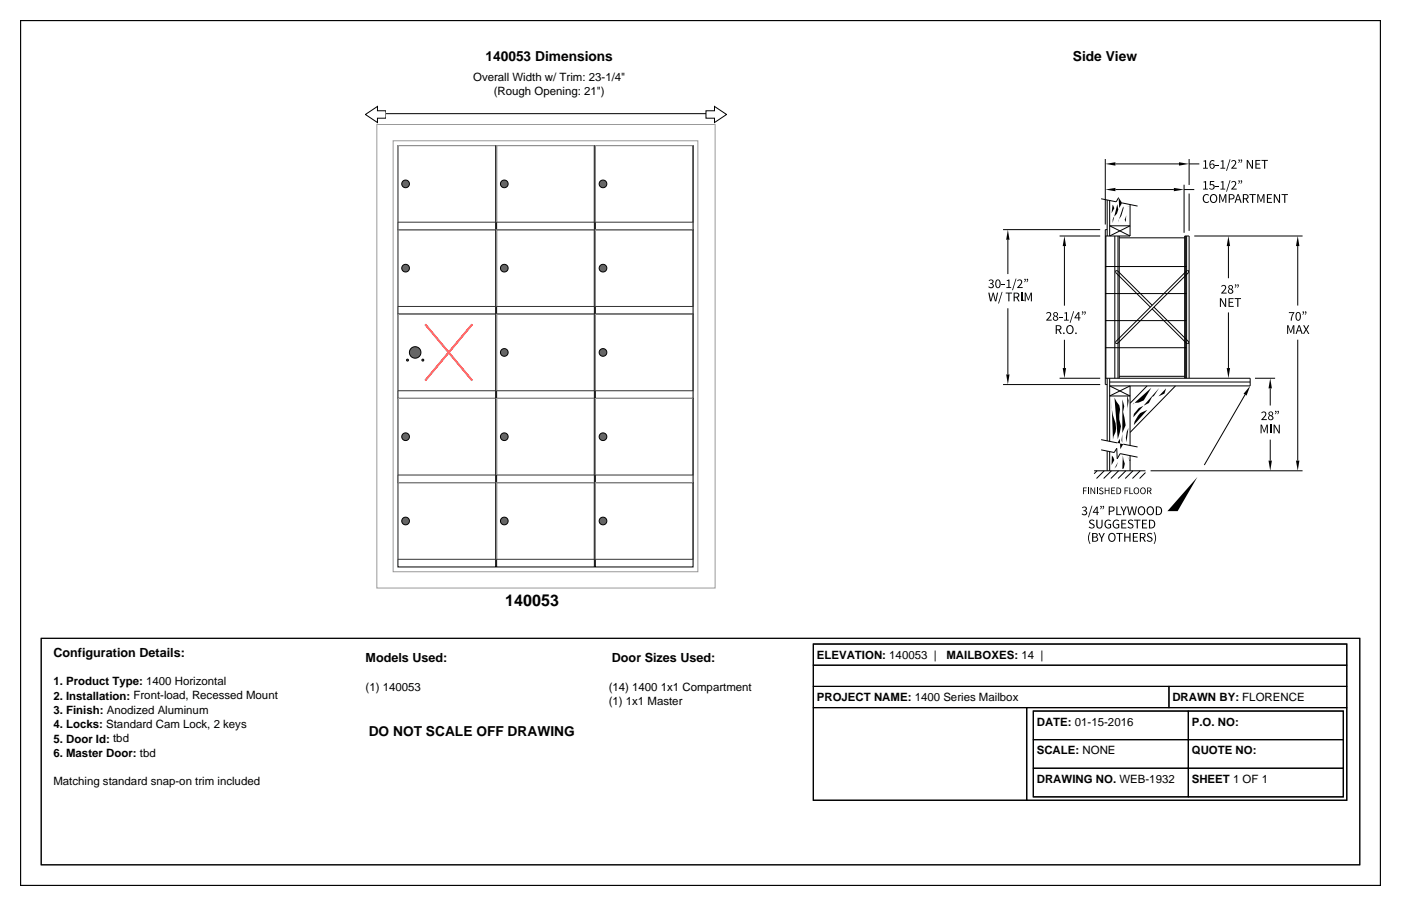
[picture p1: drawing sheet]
<svg xmlns="http://www.w3.org/2000/svg" width="432mm" height="279mm" viewBox="0 0 432 279" stroke-linecap="round" stroke-linejoin="round" font-family="sans-serif">
<path d="M12.7 196.8h406.4v69.9h-406.4z" fill="none" stroke="#000" stroke-width=".31"/>
<g fill="none" stroke="#000" stroke-width=".35">
<path d="M6.3 6.4h419.1v266.6h-419.1zM250.7 198.6h164.4v48.2h-164.4zM250.7 198.6h164.4v6.6h-164.4zM250.7 218.2h65.7v28.6h-65.7zM250.7 211.7h109.6v6.5h-109.6zM250.7 205.2h164.4v6.5h-164.4zM316.4 218.2h98.7v28.6h-98.7zM318.5 219.3h95.5v26.4h-95.5zM318.5 219.3h47.8v8.8h-47.8zM360.3 211.7h54.8v6.5h-54.8zM366.3 219.3h47.7v8.8h-47.7zM318.5 236.9h47.8v8.8h-47.8z"/>
<path d="M318.5 228.1h47.8v8.8h-47.8zM366.3 236.9h47.7v8.8h-47.7zM366.3 228.1h47.7v8.8h-47.7z"/>
</g>
<g fill="#fff" stroke="#000" stroke-width=".31">
<path d="M112.6 35.3l3.7-2.5v1.4h2.7v2.3h-2.7v1.3z"/>
<path d="M217.6 34.2h2.6v-1.4l3.7 2.5-3.7 2.5v-1.3h-2.6z"/>
</g>
<path d="M119 35.1h98.6" fill="none" stroke="#000" stroke-width=".31"/>
<path d="M122.6 44.9h30.2v26h-30.2z" fill="#fff" stroke="#000" stroke-width=".31"/>
<path d="M152.8 44.9h-30.2v23.6" fill="none" stroke="#999" stroke-width=".31"/>
<path d="M152.8 44.9v23.6h-30.2" fill="none" stroke="#333" stroke-width=".31"/>
<circle cx="125" cy="56.7" r="1.18" fill="#666" stroke="#000" stroke-width=".31"/>
<path d="M153.1 44.9h30.1v26h-30.1z" fill="#fff" stroke="#000" stroke-width=".31"/>
<path d="M183.2 44.9h-30.1v23.6" fill="none" stroke="#999" stroke-width=".31"/>
<path d="M183.2 44.9v23.6h-30.1" fill="none" stroke="#333" stroke-width=".31"/>
<circle cx="155.4" cy="56.7" r="1.18" fill="#666" stroke="#000" stroke-width=".31"/>
<path d="M183.5 44.9h30.1v26h-30.1z" fill="#fff" stroke="#000" stroke-width=".31"/>
<path d="M213.6 44.9h-30.1v23.6" fill="none" stroke="#999" stroke-width=".31"/>
<path d="M213.6 44.9v23.6h-30.1" fill="none" stroke="#333" stroke-width=".31"/>
<circle cx="185.8" cy="56.7" r="1.18" fill="#666" stroke="#000" stroke-width=".31"/>
<path d="M122.6 70.9h30.2v26h-30.2z" fill="#fff" stroke="#000" stroke-width=".31"/>
<path d="M152.8 70.9h-30.2v23.6" fill="none" stroke="#999" stroke-width=".31"/>
<path d="M152.8 70.9v23.6h-30.2" fill="none" stroke="#333" stroke-width=".31"/>
<circle cx="125" cy="82.7" r="1.18" fill="#666" stroke="#000" stroke-width=".31"/>
<path d="M153.1 70.9h30.1v26h-30.1z" fill="#fff" stroke="#000" stroke-width=".31"/>
<path d="M183.2 70.9h-30.1v23.6" fill="none" stroke="#999" stroke-width=".31"/>
<path d="M183.2 70.9v23.6h-30.1" fill="none" stroke="#333" stroke-width=".31"/>
<circle cx="155.4" cy="82.7" r="1.18" fill="#666" stroke="#000" stroke-width=".31"/>
<path d="M183.5 70.9h30.1v26h-30.1z" fill="#fff" stroke="#000" stroke-width=".31"/>
<path d="M213.6 70.9h-30.1v23.6" fill="none" stroke="#999" stroke-width=".31"/>
<path d="M213.6 70.9v23.6h-30.1" fill="none" stroke="#333" stroke-width=".31"/>
<circle cx="185.8" cy="82.7" r="1.18" fill="#666" stroke="#000" stroke-width=".31"/>
<path d="M122.6 96.9h30.2v26h-30.2z" fill="#fff" stroke="#000" stroke-width=".31"/>
<path d="M152.8 96.9h-30.2v23.6" fill="none" stroke="#999" stroke-width=".31"/>
<path d="M152.8 96.9v23.6h-30.2" fill="none" stroke="#333" stroke-width=".31"/>
<g fill="#666" stroke="#000" stroke-width=".31">
<circle cx="128" cy="108.7" r="1.77"/>
<circle cx="125.6" cy="111.1" r=".3"/>
<circle cx="130.3" cy="111.1" r=".3"/>
</g>
<path d="M131.1 100l14.4 17.4M145.5 100l-14.4 17.4" fill="none" stroke="#f00" stroke-width=".59"/>
<path d="M153.1 96.9h30.1v26h-30.1z" fill="#fff" stroke="#000" stroke-width=".31"/>
<path d="M183.2 96.9h-30.1v23.6" fill="none" stroke="#999" stroke-width=".31"/>
<path d="M183.2 96.9v23.6h-30.1" fill="none" stroke="#333" stroke-width=".31"/>
<circle cx="155.4" cy="108.7" r="1.18" fill="#666" stroke="#000" stroke-width=".31"/>
<path d="M183.5 96.9h30.1v26h-30.1z" fill="#fff" stroke="#000" stroke-width=".31"/>
<path d="M213.6 96.9h-30.1v23.6" fill="none" stroke="#999" stroke-width=".31"/>
<path d="M213.6 96.9v23.6h-30.1" fill="none" stroke="#333" stroke-width=".31"/>
<circle cx="185.8" cy="108.7" r="1.18" fill="#666" stroke="#000" stroke-width=".31"/>
<path d="M122.6 122.9h30.2v26h-30.2z" fill="#fff" stroke="#000" stroke-width=".31"/>
<path d="M152.8 122.9h-30.2v23.6" fill="none" stroke="#999" stroke-width=".31"/>
<path d="M152.8 122.9v23.6h-30.2" fill="none" stroke="#333" stroke-width=".31"/>
<circle cx="125" cy="134.7" r="1.18" fill="#666" stroke="#000" stroke-width=".31"/>
<path d="M153.1 122.9h30.1v26h-30.1z" fill="#fff" stroke="#000" stroke-width=".31"/>
<path d="M183.2 122.9h-30.1v23.6" fill="none" stroke="#999" stroke-width=".31"/>
<path d="M183.2 122.9v23.6h-30.1" fill="none" stroke="#333" stroke-width=".31"/>
<circle cx="155.4" cy="134.7" r="1.18" fill="#666" stroke="#000" stroke-width=".31"/>
<path d="M183.5 122.9h30.1v26h-30.1z" fill="#fff" stroke="#000" stroke-width=".31"/>
<path d="M213.6 122.9h-30.1v23.6" fill="none" stroke="#999" stroke-width=".31"/>
<path d="M213.6 122.9v23.6h-30.1" fill="none" stroke="#333" stroke-width=".31"/>
<circle cx="185.8" cy="134.7" r="1.18" fill="#666" stroke="#000" stroke-width=".31"/>
<path d="M122.6 148.9h30.2v25.9h-30.2z" fill="#fff" stroke="#000" stroke-width=".31"/>
<path d="M152.8 148.9h-30.2v23.6" fill="none" stroke="#999" stroke-width=".31"/>
<path d="M152.8 148.9v23.6h-30.2" fill="none" stroke="#333" stroke-width=".31"/>
<circle cx="125" cy="160.7" r="1.18" fill="#666" stroke="#000" stroke-width=".31"/>
<path d="M153.1 148.9h30.1v25.9h-30.1z" fill="#fff" stroke="#000" stroke-width=".31"/>
<path d="M183.2 148.9h-30.1v23.6" fill="none" stroke="#999" stroke-width=".31"/>
<path d="M183.2 148.9v23.6h-30.1" fill="none" stroke="#333" stroke-width=".31"/>
<circle cx="155.4" cy="160.7" r="1.18" fill="#666" stroke="#000" stroke-width=".31"/>
<path d="M183.5 148.9h30.1v25.9h-30.1z" fill="#fff" stroke="#000" stroke-width=".31"/>
<path d="M213.6 148.9h-30.1v23.6" fill="none" stroke="#999" stroke-width=".31"/>
<path d="M213.6 148.9v23.6h-30.1" fill="none" stroke="#333" stroke-width=".31"/>
<circle cx="185.8" cy="160.7" r="1.18" fill="#666" stroke="#000" stroke-width=".31"/>
<path d="M116.1 38.4h104.3v142.9h-104.3zM121.2 43.4h93.9v132.9h-93.9z" fill="none" stroke="#999" stroke-width=".31"/>
<g fill="#000">
<path d="M340.7 58.5l3.1-.6v1.1zM340.7 50.5l3.1-.5v1.1zM361.8 57.9l3.1 .6-3.1 .5zM363.4 50l3.1 .5-3.1 .6zM370.9 49.6l.8-.2v2.3h.6v.3h-1.5v-.3h.6v-1.9h-.5zM370.9 56l.8-.2v2.4h.6v.3h-1.5v-.3h.6v-1.9h-.5zM371.2 60.1l1-.2 .4 .3-.2 .2a.93 .93 0 0 0-1.2 0 .93 .93 0 0 0-.1 1.3 .78 .78 0 0 0 .6 .6 .78 .78 0 0 0 .8-.3l.2 .2a1.23 1.23 0 0 1-1.6 .1 1.23 1.23 0 0 1-.4-1.6zM372.9 55.8h1.3v.3h-1v.8a.89 .89 0 0 1 1.2 1 .89 .89 0 0 1-1.5 .4l-.3-.2 .2-.2a.64 .64 0 0 0 .9 .4 .64 .64 0 0 0 .3-.9 .64 .64 0 0 0-1-.2l-.2-.1zM374.7 50.9h1v.2h-1zM374.7 57.3h1v.3h-1zM375.7 59.9h.5l.7 2 .7-2h.4v2.7h-.3v-2.3l-.7 2h-.2l-.8-2 .1 2.3h-.3zM376.3 49.6l.8-.2v2.3h.5v.3h-1.4v-.3h.5v-1.9h-.4z"/>
<path d="M376.3 56l.8-.2v2.4h.5v.3h-1.4v-.3h.5v-1.9h-.4zM379 49.1h.2l-1 3.6h-.3zM379 55.6h.2l-1 3.5h-.3zM379.5 49.7a.9 .9 0 0 1 1.4-.1 .9 .9 0 0 1-.3 1.4l-.6 .7h1.2v.3h-1.7l1-1.3a.59 .59 0 0 0 .1-1 .59 .59 0 0 0-1 .2zM379.5 56.2a.9 .9 0 0 1 1.4-.1 .9 .9 0 0 1-.3 1.4l-.6 .7h1.2v.3h-1.7l1-1.4a.59 .59 0 0 0 .1-.9 .59 .59 0 0 0-1 .2zM384.3 49.3h.3l1.3 2.3v-2.2h.3v2.6h-.4l-1.2-2.2v2.2h-.3zM386.9 49.3h1.6v.3h-1.2v.9h1v.3h-1v.9h1.2v.3h-1.6zM387.5 59.9h.4l.7 2 .7-2h.4v2.7h-.3l.1-2.3-.8 2h-.2l-.7-2v2.3h-.3zM388.8 49.3h2v.3h-.9v2.4h-.3v-2.4h-.8zM390.5 59.9h1.5v.3h-1.2v.8h1v.3h-1v1h1.3v.3h-1.6zM392.6 59.9h.4l1.2 2.2v-2.2h.3v2.7h-.3l-1.3-2.3v2.3h-.3zM310.6 70.8l.5 3.1h-1z"/>
<path d="M328.1 72.8l.5 3.1h-1.1zM342.9 63.1l.5 1.1-.8 1.6zM344.4 63l.3 1.6-.4 1.3-1.2 1.2-.2 1.7zM344.8 60.9l1 1.7-.9 1.6zM346.2 63.7a6.3 6.3 0 0 1-1.5 4.2l-.1 .7zM347.1 66.4l-.1 2.1-.4-.7zM347.7 63.6l.2 1zM378.6 72.8l.5 3.1h-1zM385.1 59.9h1.9v.3h-.8v2.4h-.3v-2.4h-.8zM395 59.9h1.9v.3h-.8v2.4h-.3v-2.4h-.8zM400 72.8l.5 3.1h-1.1zM304.6 90.2h.4l.4 2.4 .6-2.4h.3l.5 2.4 .5-2.4h.3l-.5 2.7h-.5l-.5-2.2-.5 2.2h-.5z"/>
<path d="M304.7 86.5a.76 .76 0 0 1 1.2-.3 .76 .76 0 0 1-.1 1.3 .81 .81 0 0 1 .3 1.2 .81 .81 0 0 1-1.3 0l-.2-.2 .2-.2a.59 .59 0 0 0 .8 .3 .59 .59 0 0 0 .2-.9l-.6-.1v-.3h.3a.5 .5 0 0 0 .2-.8 .5 .5 0 0 0-.8 .2zM308.7 90h.3l-1.1 3.6h-.3zM308.8 87.7h.9v.2h-.9zM310.3 86.4l.8-.2v2.4h.6v.2h-1.5v-.2h.6v-2h-.5zM310 90.2h1.9v.3h-.8v2.4h-.3v-2.4h-.8zM313 85.9h.3l-1.1 3.6h-.3zM313.5 86.6a.9 .9 0 0 1 1.4-.2 .9 .9 0 0 1-.3 1.4l-.6 .8 1.2-.1v.3h-1.7l1-1.3a.59 .59 0 0 0 .1-.9 .59 .59 0 0 0-.9 .1zM315.8 90.2h.4l.7 2 .7-2h.4v2.7h-.3l.1-2.3-.8 2h-.2l-.7-2v2.3h-.3zM322.4 96.6a.9 .9 0 0 1 1.4-.1 .9 .9 0 0 1-.2 1.4l-.7 .7h1.2v.3h-1.7l1.1-1.4a.59 .59 0 0 0 0-.9 .59 .59 0 0 0-.9 .2zM326.5 97.7h.9v.3h-.9zM328.1 96.4l.8-.1v2.3h.5v.3h-1.5v-.3h.6v-1.9h-.4zM330.8 96h.2l-1.1 3.5h-.2z"/>
<path d="M343.8 83.4h.5l-.5 .6zM365.8 83.4h.6v.6zM376 92h.4l1.2 2.2v-2.2h.3v2.7h-.3l-1.3-2.3v2.3h-.3zM376.4 88.3a.9 .9 0 0 1 1.4-.2 .9 .9 0 0 1-.3 1.5l-.6 .7 1.2-.1v.3h-1.7l1-1.3a.59 .59 0 0 0 .1-.9 .59 .59 0 0 0-1 .2zM378.6 92h1.6v.2h-1.2v.9h1v.3h-1v.9h1.2v.3h-1.6zM380.5 91.9h2v.3h-.8v2.4h-.4v-2.4h-.8zM397.2 96.3h1.7l-.6 1.5-.2 1.1h-.3v-.6l.7-1.7h-1.3zM310.1 115.5h1l-.5 3.1zM327.5 113.5h1.1l-.5 3.1zM343.8 105.4l.6 .6h-.6zM349.5 124.3l-.5 .5 5.9-5.2-2.4 3.9-1.5 .7zM351 125.8l-1.5 1.8-.2 1.1 8-9.1-1.7 2.5-.5 .3-1 1.9z"/>
<path d="M359.4 119.8l-.5 1.6-1.9 .9zM366.4 105.4v.6h-.6zM378.1 113.5h1l-.5 3.1zM391.5 116.6l.5 3.2h-1zM396.7 100.3h.4l.7 2 .7-2h.4v2.7h-.3l.1-2.3-.8 2h-.2l-.7-2v2.3h-.3zM401.6 100.3h.4l.6 1.1 .6-1.1h.3l-.7 1.3 .8 1.4h-.4l-.6-1.2-.6 1.2h-.4l.8-1.4zM342.6 123.3v2.6l.4 2.1a6.4 6.4 0 0 1 .2 6.6l-.2 1.1zM343.5 122.6l1.5 2.4 .2 1.2-.2 3.2 .5 2-1 4.1zM345.2 135.3l-.8 1.3 1.8 .4-.9 1.5zM345.9 123.1l.6 2.2-.4 1.7 .8 4.2-1 2.3-.3 2.3 .3 .8zM347.8 132l-.6 4.4-.2-1.4 .3-1.8zM347.4 121.7l.5 1.8-.4 3.5z"/>
<path d="M351.4 127.4l2.2-1-4.2 4.7 .3-1.1zM385.3 119l-1.1 3-.9-.6zM388.5 131h.4l.7 1.9 .8-1.9h.4v2.6h-.4l.1-2.3-.7 2h-.3l-.7-2v2.3h-.3zM388.7 127.3a.9 .9 0 0 1 1.5-.1 .9 .9 0 0 1-.3 1.4l-.7 .7h1.2v.3h-1.7l1.1-1.4a.59 .59 0 0 0 0-.9 .59 .59 0 0 0-.9 .2zM392.5 131h.4l1.3 2.2-.1-2.2h.4v2.7h-.4l-1.3-2.3v2.3h-.3zM333.5 156.5a.76 .76 0 0 1 1.2-.2 .76 .76 0 0 1-.2 1.2 .81 .81 0 0 1 .4 1.3 .81 .81 0 0 1-1.3-.1l-.2-.1 .1-.3a.59 .59 0 0 0 .9 .3 .59 .59 0 0 0 .2-.8l-.7-.2v-.2l.4-.1a.5 .5 0 0 0 .2-.8 .5 .5 0 0 0-.8 .2zM333.8 150.3h1.1v.3h-.9v.7h.8v.2h-.8v.9h-.2zM336.1 150.3h.3l.9 1.7v-1.7h.2v2h-.2l-1-1.6v1.7h-.2zM336.5 156h.2l-1.1 3.5h-.3zM339 150.5l.7-.1 .3 .2-.1 .2a.39 .39 0 0 0-.6-.3 .39 .39 0 0 0-.1 .6 .73 .73 0 0 1 .9 .6 .73 .73 0 0 1-.5 .8 .73 .73 0 0 1-.9-.3l.2-.3 .8 .3 .1-.5a.85 .85 0 0 1-.8-1.2zM340.5 150.3h.2v.9h1v-.9h.2v2.1h-.2v-1h-1v1h-.2zM342.5 150.3h1.1v.3h-.9v.6h.8v.2h-.8v.8h1v.2h-1.2z"/>
<path d="M342.7 140.5l.7 1.4-.8 1.5zM344.1 156.2h.3v2.4h1.2v.3h-1.5zM344.6 142.5l-.5 1.3-.6 .7zM346.1 140.5l.6 2.5-.3 1.5-.5 .1zM345.3 156.2h.4l.6 1.3 .6-1.3h.4l-.8 1.6v1.1h-.3v-1.1zM346.6 150.3h1.1v.3h-.9v.7h.8v.2h-.8v.9h-.2zM347.4 156.2h.3l.5 2.3 .6-2.3h.3l.5 2.3 .5-2.3h.3l-.5 2.7h-.5l-.5-2.3-.6 2.3h-.3zM347.5 140.7l.6 1.2zM348.1 150.3h.2v1.8h.9v.3h-1.1zM369 147.1l-6 10.5h-3.2zM391 142h1l-.5 3.2zM399.4 142h1.1l-.5 3.2z"/>
<path d="M335.9 164.1l.2 .1a3.5 3.5 0 0 0 0 3.5l-.2 .1a3.4 3.4 0 0 1 0-3.7zM335.9 160.4l.9-.1 .5 .2-.2 .3a.52 .52 0 0 0-.7-.4 .52 .52 0 0 0-.2 .8 .91 .91 0 0 1 1.1 .6 .91 .91 0 0 1-.4 1.1l-.7 .1-.7-.4 .3-.2 .4 .3a.56 .56 0 0 0 .9-.4l-.3-.4a.97 .97 0 0 1-.9-.4 .97 .97 0 0 1 0-1.1zM337.9 160.3h.3l.2 2.2 .7 .2 .3-.4 .1-2h.3v1.5a.99 .99 0 0 1-1 1.2 .99 .99 0 0 1-.9-1.2zM338.6 164.4h.3l.6 1.3 .7-1.3h.3l-.8 1.6v1.1h-.3v-1.1zM340.9 160.5l1.1-.2 .4 .3-.2 .2a.94 .94 0 0 0-1.2 0 .94 .94 0 0 0-.2 1.2l.3 .5 .7 .2 .3-.1v-.7h-.5v-.3h.9v1.1a1.37 1.37 0 0 1-2-.3 1.37 1.37 0 0 1 .4-1.9zM343.4 160.5l1.1-.2 .4 .3-.2 .2a.94 .94 0 0 0-1.2 0 .94 .94 0 0 0-.2 1.2l.3 .5 .7 .2 .3-.1v-.7h-.5v-.3h.9v1.1a1.37 1.37 0 0 1-2-.3 1.37 1.37 0 0 1 .4-1.9zM344.1 164.4h1.9v.3h-.8v2.4h-.3v-2.4h-.8zM345.6 160.3h1.5v.3h-1.2v.8h1v.3h-1v1h1.3v.3h-1.6zM346.5 164.4h.3v1.1h1.3v-1.1h.3v2.7h-.3v-1.3h-1.3v1.3h-.3zM347.9 160.4l.9-.1 .5 .2-.2 .3a.52 .52 0 0 0-.7-.4 .52 .52 0 0 0-.2 .8 .91 .91 0 0 1 1 .6 .91 .91 0 0 1-.4 1.1l-.6 .1-.7-.4 .2-.2 .5 .3a.56 .56 0 0 0 .8-.4l-.2-.4a.97 .97 0 0 1-.9-.4 .97 .97 0 0 1 0-1.1zM349.2 164.4h1.5v.3h-1.2v.8h1v.3h-1v1h1.2v.3h-1.5zM349.5 160.3h2v.3h-.8v2.4h-.4l.1-2.4h-.9z"/>
<path d="M352 160.3h1.5v.3h-1.2v.8h1v.3h-1v1h1.3v.3h-1.6zM353.8 164.5l.9-.1 .5 .2-.2 .3a.52 .52 0 0 0-.8-.4 .52 .52 0 0 0-.1 .8 .91 .91 0 0 1 1 .6 .91 .91 0 0 1-.4 1.1l-.7 .1-.6-.4 .2-.2 .5 .3a.56 .56 0 0 0 .8-.4l-.2-.4a.97 .97 0 0 1-1-.4 .97 .97 0 0 1 .1-1.1zM355.6 164.2l.2-.1a3.4 3.4 0 0 1 0 3.7l-.2-.1a3.5 3.5 0 0 0 0-3.5z"/>
<path d="M373.2 49.6l.5-.2 .7 .2-.2 .2-.7-.1-.5 1.1a.82 .82 0 0 1 1.3 .2 .82 .82 0 0 1-.6 1.2 .82 .82 0 0 1-.9-.9v-1zM373 51.2a.55 .55 0 0 0 1.1 0 .55 .55 0 0 0-1.1 0z"/>
<path d="M378.7 59.9a1.59 1.59 0 0 1 1.7 .4 .99 .99 0 0 1-.3 1.1 .99 .99 0 0 1-1.1 .1v1.1h-.3zM379 60.2v1h.5a.55 .55 0 0 0 .7-.5 .55 .55 0 0 0-.7-.5z"/>
<path d="M381.7 49.2h.3l.1 .3-.4 .8 .2-.7zM382.4 49.2h.3l.2 .3-.5 .8 .2-.7z"/>
<path d="M381.7 55.6h.3l.1 .4-.4 .7 .2-.7zM382.4 55.6h.3l.2 .4-.5 .7 .2-.7z"/>
<path d="M373.3 60.1a1.28 1.28 0 0 1 1.9 1.1 1.28 1.28 0 0 1-1.9 1.2l-.4-1.2zM373.5 60.4l-.2 .4a.92 .92 0 0 0 .1 1.2 .92 .92 0 0 0 1.2 0l.2-.3a.92 .92 0 0 0-.1-1.2 .92 .92 0 0 0-1.2-.1z"/>
<path d="M381.4 59.9h.4l.9 2.7h-.4l-.2-.9h-1l-.3 .9h-.3zM381.6 60.2l-.4 1.3h.8z"/>
<path d="M383.1 59.9a1.55 1.55 0 0 1 1.7 .4v.6l-.6 .5 .7 1.2h-.4l-.6-1.2h-.5v1.2h-.3zM383.4 60.2v.9h.4a.51 .51 0 0 0 .7-.5 .51 .51 0 0 0-.7-.4z"/>
<path d="M307 86.4l.3-.2a.97 .97 0 0 1 1.1 1.3v.5a.81 .81 0 0 1-.8 .9 .81 .81 0 0 1-.8-.9v-1zM307.4 86.5l-.3 .5v1l.5 .6a1.4 1.4 0 0 0 0-2.2z"/>
<path d="M312.4 90.2a1.55 1.55 0 0 1 1.7 .4v.7l-.5 .5 .7 1.1h-.4l-.7-1.1h-.4v1.1h-.4zM312.7 90.5v1h.5a.51 .51 0 0 0 .6-.5 .51 .51 0 0 0-.6-.5z"/>
<path d="M315.7 86h.3l.2 .3-.5 .7 .2-.6zM316.5 86h.3l.1 .3-.4 .7 .2-.6z"/>
<path d="M324.8 96.4a.74 .74 0 0 1 1.1 .1 .74 .74 0 0 1-.2 1.1 .75 .75 0 0 1 .1 1.1 .75 .75 0 0 1-1.1-.1 .75 .75 0 0 1 .3-1.1l-.4-.6zM324.8 98.1a.53 .53 0 0 0 1 0 .53 .53 0 0 0-1 0zM324.9 96.9a.45 .45 0 0 0 .9 0 .45 .45 0 0 0-.9 0z"/>
<path d="M332.3 96.3h.4v1.6h.3v.3h-.3v.7h-.4v-.7h-1.1zM332.3 96.6l-.8 1.3h.8z"/>
<path d="M333.5 96.1l.3-.1 .1 .4-.4 .7 .2-.7zM334.2 96.1l.3-.1 .1 .4-.4 .7 .2-.7z"/>
<path d="M378.8 88.1a.74 .74 0 0 1 1.1 0 .74 .74 0 0 1-.2 1.1 .75 .75 0 0 1 .1 1.2 .75 .75 0 0 1-1.2-.1 .75 .75 0 0 1 .3-1.1l-.3-.6zM378.7 89.8a.55 .55 0 0 0 1.1 0 .55 .55 0 0 0-1.1 0zM378.8 88.6a.45 .45 0 0 0 .9 0 .45 .45 0 0 0-.9 0z"/>
<path d="M380.7 87.7h.3l.1 .3-.5 .8 .3-.7zM381.4 87.7h.3l.1 .3-.4 .8 .2-.7z"/>
<path d="M399.6 96.4l.2-.1a.97 .97 0 0 1 1.1 1.3v.4a.8 .8 0 0 1-.8 .9 .8 .8 0 0 1-.8-.9v-.9zM399.9 96.5l-.3 .6v1l.5 .6a1.4 1.4 0 0 0 0-2.2z"/>
<path d="M401.5 96.1l.3-.1 .1 .4-.4 .7 .2-.7zM402.2 96.1l.3-.1 .2 .4-.5 .7 .2-.7z"/>
<path d="M325.4 100.3a1.55 1.55 0 0 1 1.7 .4v.6l-.5 .5 .6 1.2h-.4l-.6-1.2h-.5v1.2h-.3zM325.7 100.6v1h.5a.51 .51 0 0 0 .6-.5 .51 .51 0 0 0-.6-.5z"/>
<path d="M329.1 100.5a1.28 1.28 0 0 1 1.8 1.1 1.28 1.28 0 0 1-1.8 1.2l-.5-1.2zM329.2 100.8l-.2 .4a.92 .92 0 0 0 .1 1.2 .92 .92 0 0 0 1.2 0l.2-.3a.92 .92 0 0 0-.1-1.2 .92 .92 0 0 0-1.2-.1z"/>
<path d="M400.2 100.3h.4l.9 2.7h-.3l-.3-.8h-1l-.3 .8h-.3zM400.4 100.6l-.4 1.3h.8z"/>
<path d="M391.1 127.1a.74 .74 0 0 1 1.2 0 .74 .74 0 0 1-.3 1.1 .75 .75 0 0 1 .1 1.2 .75 .75 0 0 1-1.1-.1 .75 .75 0 0 1 .3-1.1l-.4-.6zM391.1 128.8a.53 .53 0 0 0 1 0 .53 .53 0 0 0-1 0zM391.2 127.6a.45 .45 0 0 0 .9 0 .45 .45 0 0 0-.9 0z"/>
<path d="M393 126.7h.3l.1 .4-.4 .7 .2-.7zM393.8 126.7h.3l.1 .4-.4 .7 .2-.7z"/>
<path d="M337.9 156.2h.4v1.7h.4v.2h-.4v.8h-.3v-.8h-1.2zM338 156.6l-.8 1.3h.8z"/>
<path d="M339.2 156h.3l.1 .4-.5 .7 .3-.7zM339.9 156h.3l.1 .4-.4 .7 .2-.7z"/>
<path d="M341.7 156.2a1.59 1.59 0 0 1 1.8 .4 .99 .99 0 0 1-.3 1.1 .99 .99 0 0 1-1.1 .1v1.1h-.4zM342.1 156.4v1.1h.4a.55 .55 0 0 0 .7-.5 .55 .55 0 0 0-.7-.6z"/>
<path d="M344.1 150.3a1.08 1.08 0 0 1 1.5 1.1 1.08 1.08 0 0 1-1.5 1zM344.3 150.6v1.6a.81 .81 0 0 0 1-.8 .81 .81 0 0 0-1-.8z"/>
<path d="M349.6 150.6a.94 .94 0 0 1 1.5 .8 .94 .94 0 0 1-1.5 .7 1.34 1.34 0 0 1 0-1.5zM349.8 150.8a.74 .74 0 0 0-.2 1 .74 .74 0 0 0 1.1 .2 .74 .74 0 0 0 .1-1.1 .74 .74 0 0 0-1-.1z"/>
<path d="M351.1 156.4a1.28 1.28 0 0 1 1.9 1.1 1.28 1.28 0 0 1-1.9 1.2l-.4-1.2zM351.2 156.7l-.1 .4a.92 .92 0 0 0 .1 1.2 .92 .92 0 0 0 1.2 0l.2-.3a.92 .92 0 0 0-.2-1.2 .92 .92 0 0 0-1.2-.1z"/>
<path d="M351.7 150.6a.94 .94 0 0 1 1.4 .8 .94 .94 0 0 1-1.4 .7 1.34 1.34 0 0 1 0-1.5zM351.8 150.8a.74 .74 0 0 0-.1 1 .74 .74 0 0 0 1 .2 .74 .74 0 0 0 .2-1.1 .74 .74 0 0 0-1.1-.1z"/>
<path d="M353.8 156.4a1.28 1.28 0 0 1 1.9 1.1 1.28 1.28 0 0 1-1.9 1.2l-.4-1.2zM354 156.7l-.2 .4a.92 .92 0 0 0 .1 1.2 .92 .92 0 0 0 1.2 0l.2-.3a.92 .92 0 0 0-.1-1.2 .92 .92 0 0 0-1.2-.1z"/>
<path d="M353.6 150.4h.9l.3 .3v.5l-.4 .3 .6 .9h-.3l-.5-.9h-.4v.9h-.2zM353.8 150.6v.7l.8-.2v-.4z"/>
<path d="M356.2 156.2a1.43 1.43 0 0 1 2 1.3 1.43 1.43 0 0 1-2 1.4zM356.6 156.4v2.2a1.08 1.08 0 0 0 1.2-1.1 1.08 1.08 0 0 0-1.2-1.1z"/>
<path d="M336.6 164.4a1.62 1.62 0 0 1 1.7 .3 .62 .62 0 0 1-.4 .9 .75 .75 0 0 1 .5 1 .75 .75 0 0 1-1 .5h-.8zM337 164.7v.8h.7l.3-.4a.74 .74 0 0 0-1-.4zM337 165.8v1h.7l.4-.3-.1-.6z"/>
<path d="M342 164.6a1.28 1.28 0 0 1 1.8 1.1 1.28 1.28 0 0 1-1.8 1.2l-.5-1.2zM342.1 164.9l-.2 .4a.92 .92 0 0 0 .2 1.2 .92 .92 0 0 0 1.2 0l.1-.3a.92 .92 0 0 0-.1-1.2 .92 .92 0 0 0-1.2-.1z"/>
<path d="M351.3 164.4a1.55 1.55 0 0 1 1.7 .4v.6l-.5 .5 .7 1.2h-.4l-.7-1.2h-.5v1.2h-.3zM351.6 164.7v.9h.5a.51 .51 0 0 0 .6-.5 .51 .51 0 0 0-.6-.4z"/>
<path d="M354.1 160.3a1.43 1.43 0 0 1 2 1.3 1.43 1.43 0 0 1-2 1.4zM354.5 160.6v2.1a1.08 1.08 0 0 0 1.2-1.1 1.08 1.08 0 0 0-1.2-1z"/>
<circle cx="327.9" cy="102.8" r=".25"/>
<circle cx="331.6" cy="102.8" r=".25"/>
</g>
<g fill="none" stroke="#000" stroke-width=".31">
<path d="M340.7 49v20.2M343.8 50.5h19.6M343.8 58.5h18M364.9 58.5h3.2M364.9 57v14.8M366.5 49v8M366.5 59.7v11.5M366.5 50.5h3.1M309.1 70.8h30M310.6 73.9v10.6M326.6 72.8h12.5M328.1 75.9v18.4"/>
<path d="M340.7 72.8h7.6M340.8 72.8v43.8M341.2 70.8h-.5v47.8h.5M341.2 61.7v11.1M342 61.8v11l6.3-3.2h-6.3l6.3 3.2M343.6 72.8v43.8M344.6 72.8v43.8M344.8 60.9l-.8 1.3-4.6-.9M345 72.8v43.8M345 73.3h20.1M345.8 62.6l4.8 1M348.3 63.1v9.7"/>
<path d="M365.3 72.8v43.8M365.7 72.8v43.8M368.1 72.8h33.4M378.6 75.9v9.9M400 75.9v18.3M310.6 95.1v20.4M315 92.6h.7M340.7 98.9h25M340.7 90.5h25M340.7 82.2h25M343.8 84l10.8 10.7M344.3 83.4l10.8 10.7"/>
<path d="M355.1 95.3l10.7 10.7M355.6 94.7l10.8 10.7M365.8 83.4l-22 22M366.4 84l-22.1 22M378.6 96.3v17.2M309.1 118.6h30M326.6 116.6h12.5M328.1 104.8v8.7M340.7 116.6h44.6v2.4h-43.3l6.3 3.1h-6.3l6.3-3.1v18.4M340.7 107.2h25M341.2 116.6v19.4M342 116.6v19.5"/>
<path d="M342 117.8h43.3M345 116.1h20.1M353.5 119l-5.2 5.4M362.3 119l-14 14.4M365.1 116.6v-43.8h1.4v43.8M386.8 116.6h6.2M391.5 119.8v5.3M400 104.8v37.2M339.4 138.7l4 .8 .8-1.3 .1 3.3 .9-1.6 5.4 1.1M339.4 135.6l5 1M341.2 139.1v6.1M342 139.3v5.9"/>
<path d="M346.2 137l4.4 .8M383.7 121.7l-12.5 21.7M391.5 135.6v6.4M335.4 150.3v2.1M337.2 145.2h15.8M338.1 145.2l-.9 .9M338.2 150.3v2.1M340.3 145.2l-2.3 2.4M342.6 145.2l-2.4 2.4M344.8 145.2l-2.4 2.4M347 145.2l-2.4 2.4M348.1 141.9h.1"/>
<path d="M348.3 140.5v4.7M349.2 145.2l-2.4 2.4M351.4 145.2l-2.4 2.4M353 145.7l-1.8 1.9M354.6 145.2h46.9"/>
</g>
<path d="M314.9 90.2v2.7M391.7 131v2.6" fill="none" stroke="#000" stroke-width=".34"/>
<text font-size="5" x="155.7" y="187">140053</text>
<g font-size="4.2">
<text x="149.6" y="18.7">140053 Dimensions</text>
<text x="330.7" y="18.7">Side View</text>
<text x="113.6" y="227">DO NOT SCALE OFF DRAWING</text>
</g>
<g font-size="3.9">
<text x="16.4" y="202.5">Configuration Details:</text>
<text x="112.7" y="204.2">Models Used:</text>
<text x="188.6" y="204.2">Door Sizes Used:</text>
</g>
<g font-size="3.5">
<text x="145.8" y="25">Overall Width w/ Trim: 23-1/4&quot;</text>
<text x="152.2" y="29.4">(Rough Opening: 21&quot;)</text>
<text x="251.7" y="203.2">ELEVATION: 140053 |</text>
<text x="291.7" y="203.2">MAILBOXES: 14 |</text>
<text x="16.4" y="211.3">1. Product Type: 1400 Horizontal</text>
<text x="16.4" y="215.7">2. Installation: Front-load, Recessed Mount</text>
<text x="112.7" y="213">(1) 140053</text>
<text x="187.6" y="213">(14) 1400 1x1 Compartment</text>
<text x="16.4" y="220.1">3. Finish: Anodized Aluminum</text>
<text x="187.6" y="217.4">(1) 1x1 Master</text>
<text x="251.7" y="216.2">PROJECT NAME: 1400 Series Mailbox</text>
<text x="361.3" y="216.2">DRAWN BY: FLORENCE</text>
<text x="16.4" y="224.6">4. Locks: Standard Cam Lock, 2 keys</text>
<text x="319.5" y="223.8">DATE: 01-15-2016</text>
<text x="367.3" y="223.8">P.O. NO:</text>
<text x="16.4" y="229">5. Door Id: tbd</text>
<text x="16.4" y="233.4">6. Master Door: tbd</text>
<text x="319.5" y="232.7">SCALE: NONE</text>
<text x="367.3" y="232.7">QUOTE NO:</text>
<text x="16.4" y="242.2">Matching standard snap-on trim included</text>
<text x="319.5" y="241.5">DRAWING NO. WEB-1932</text>
<text x="367.3" y="241.5">SHEET 1 OF 1</text>
</g>
</svg>
